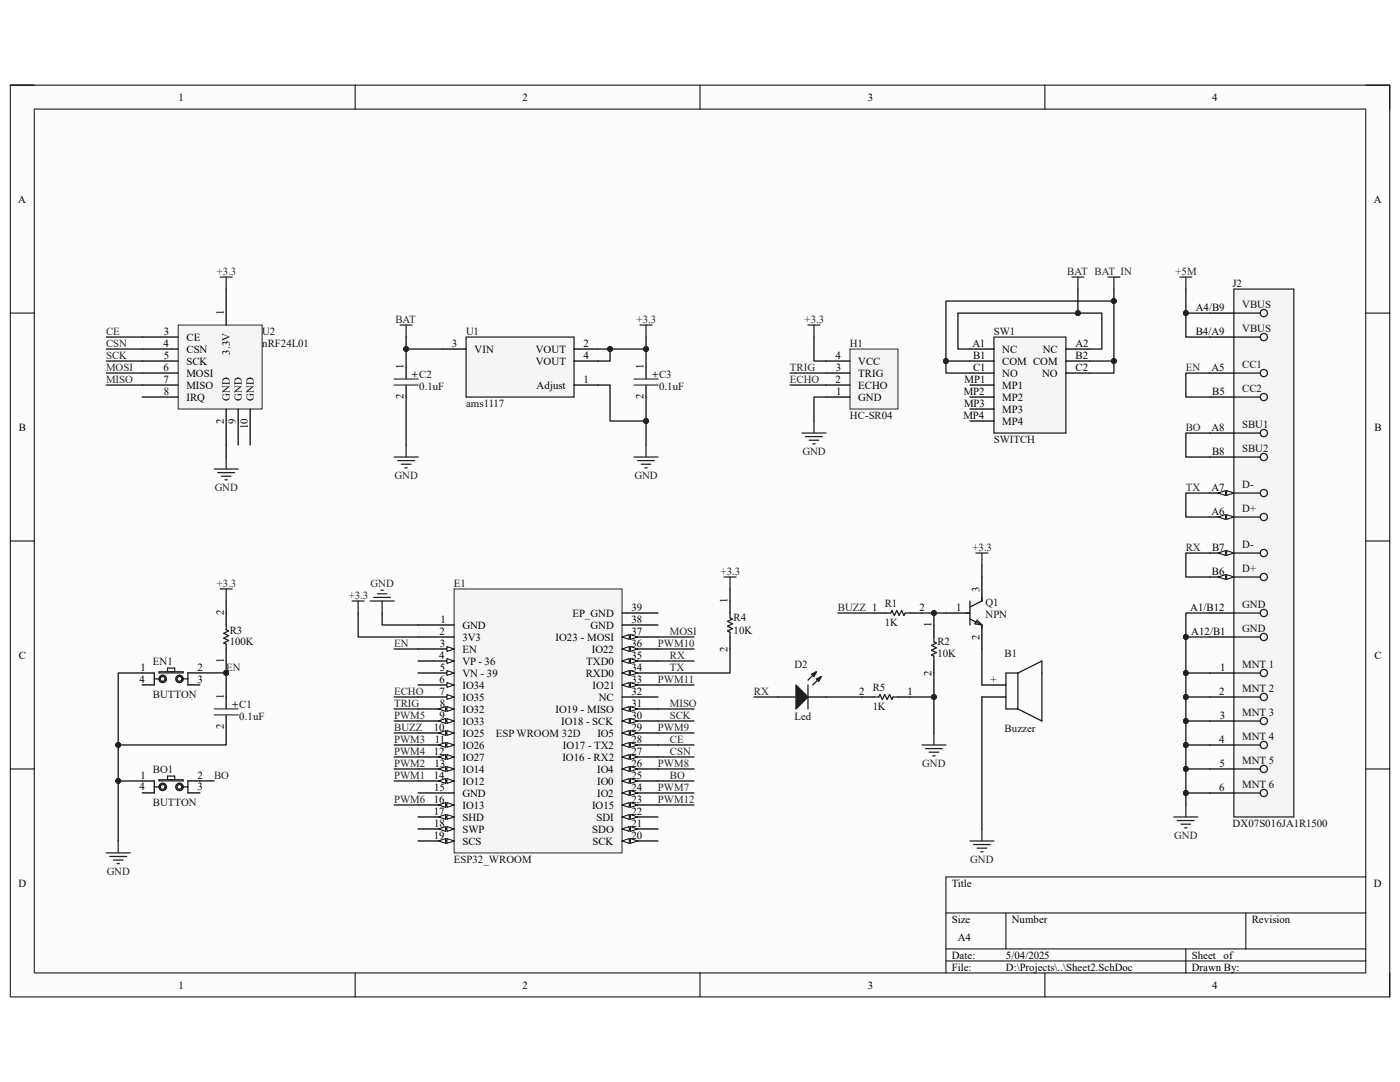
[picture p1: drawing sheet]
<svg xmlns="http://www.w3.org/2000/svg" width="279mm" height="216mm" viewBox="0 0 279 216" stroke-linecap="round" stroke-linejoin="round" font-family="sans-serif">
<path d="M2.1 17h275.3v181.9h-275.3z" fill-rule="evenodd" fill="#fcfcfc"/>
<path d="M2.1 17h275.3v181.9h-275.3z" fill="none" stroke="#000" stroke-width=".2"/>
<path d="M6.8 21.8h265.8v172.3h-265.8z" fill-rule="evenodd" fill="#fcfcfc"/>
<g fill="none" stroke="#000" stroke-width=".2">
<path d="M2 17h4.8M70.9 17v4.8M139.7 17v4.8M208.5 17v4.8M272.6 17h4.8v4.8M6.8 21.8h265.8v172.3h-265.8zM2 62.5h4.8M272.6 62.5h4.8M2 107.9h4.8M272.6 107.9h4.8M2 153.4h4.8M272.6 153.4h4.8"/>
<path d="M272.6 175h-83.8v19.1M70.9 194.1v4.8M139.7 194.1v4.8M188.8 182.2h83.8M188.8 189.3h83.8M188.8 191.7h83.8M200.8 182.2v7.1M208.5 194.1v4.8M236.7 189.3v4.8M248.6 182.2v7.1M277.4 194.1v4.8"/>
</g>
<path d="M90.6 117.5h33.5v52.7h-33.5z" fill-rule="evenodd" fill="#f5f5f5"/>
<path d="M90.6 117.5h33.5v52.7h-33.5z" fill="none" stroke="#262626" stroke-width=".2"/>
<path d="M83.4 124.7h7.2M83.4 127.1h7.2M83.4 129.5h7.2" fill="none" stroke="#000" stroke-width=".25"/>
<path d="M89.2 129l1.4 .5-1.4 .5z" fill="#fbfbfb"/>
<path d="M89.2 129l1.4 .5-1.4 .5z" fill="none" stroke="#000" stroke-width=".2"/>
<path d="M83.4 131.9h7.2" fill="none" stroke="#000" stroke-width=".25"/>
<path d="M89.2 131.4l1.4 .5-1.4 .5z" fill="#fbfbfb"/>
<path d="M89.2 131.4l1.4 .5-1.4 .5z" fill="none" stroke="#000" stroke-width=".2"/>
<path d="M83.4 134.3h7.2" fill="none" stroke="#000" stroke-width=".25"/>
<path d="M89.2 133.8l1.4 .5-1.4 .5z" fill="#fbfbfb"/>
<path d="M89.2 133.8l1.4 .5-1.4 .5z" fill="none" stroke="#000" stroke-width=".2"/>
<path d="M83.4 136.7h7.2" fill="none" stroke="#000" stroke-width=".25"/>
<path d="M89.2 136.2l1.4 .5-1.4 .5z" fill="#fbfbfb"/>
<path d="M89.2 136.2l1.4 .5-1.4 .5z" fill="none" stroke="#000" stroke-width=".2"/>
<path d="M83.4 139.1h7.2" fill="none" stroke="#000" stroke-width=".25"/>
<path d="M89.2 138.6l1.4 .5-1.4 .5z" fill="#fbfbfb"/>
<path d="M89.2 138.6l1.4 .5-1.4 .5z" fill="none" stroke="#000" stroke-width=".2"/>
<path d="M83.4 141.5h7.2" fill="none" stroke="#000" stroke-width=".25"/>
<path d="M89.2 141l1.4 .5-1.4 .4z" fill="#fbfbfb"/>
<path d="M89.2 141l1.4 .5-1.4 .4z" fill="none" stroke="#000" stroke-width=".2"/>
<path d="M87.5 141.5l1.4-.5v.9z" fill="#fbfbfb"/>
<path d="M87.5 141.5l1.4-.5v.9z" fill="none" stroke="#000" stroke-width=".2"/>
<path d="M83.4 143.9h7.2" fill="none" stroke="#000" stroke-width=".25"/>
<path d="M89.2 143.4l1.4 .5-1.4 .4z" fill="#fbfbfb"/>
<path d="M89.2 143.4l1.4 .5-1.4 .4z" fill="none" stroke="#000" stroke-width=".2"/>
<path d="M87.5 143.9l1.4-.5v.9z" fill="#fbfbfb"/>
<path d="M87.5 143.9l1.4-.5v.9z" fill="none" stroke="#000" stroke-width=".2"/>
<path d="M83.4 146.3h7.2" fill="none" stroke="#000" stroke-width=".25"/>
<path d="M89.2 145.8l1.4 .5-1.4 .4z" fill="#fbfbfb"/>
<path d="M89.2 145.8l1.4 .5-1.4 .4z" fill="none" stroke="#000" stroke-width=".2"/>
<path d="M87.5 146.3l1.4-.5v.9z" fill="#fbfbfb"/>
<path d="M87.5 146.3l1.4-.5v.9z" fill="none" stroke="#000" stroke-width=".2"/>
<path d="M83.4 148.6h7.2" fill="none" stroke="#000" stroke-width=".25"/>
<path d="M89.2 148.2l1.4 .4-1.4 .5z" fill="#fbfbfb"/>
<path d="M89.2 148.2l1.4 .4-1.4 .5z" fill="none" stroke="#000" stroke-width=".2"/>
<path d="M87.5 148.6l1.4-.4v.9z" fill="#fbfbfb"/>
<path d="M87.5 148.6l1.4-.4v.9z" fill="none" stroke="#000" stroke-width=".2"/>
<path d="M83.4 151h7.2" fill="none" stroke="#000" stroke-width=".25"/>
<path d="M89.2 150.6l1.4 .4-1.4 .5z" fill="#fbfbfb"/>
<path d="M89.2 150.6l1.4 .4-1.4 .5z" fill="none" stroke="#000" stroke-width=".2"/>
<path d="M87.5 151l1.4-.4v.9z" fill="#fbfbfb"/>
<path d="M87.5 151l1.4-.4v.9z" fill="none" stroke="#000" stroke-width=".2"/>
<path d="M83.4 153.4h7.2" fill="none" stroke="#000" stroke-width=".25"/>
<path d="M89.2 153l1.4 .4-1.4 .5z" fill="#fbfbfb"/>
<path d="M89.2 153l1.4 .4-1.4 .5z" fill="none" stroke="#000" stroke-width=".2"/>
<path d="M87.5 153.4l1.4-.4v.9z" fill="#fbfbfb"/>
<path d="M87.5 153.4l1.4-.4v.9z" fill="none" stroke="#000" stroke-width=".2"/>
<path d="M83.4 155.8h7.2" fill="none" stroke="#000" stroke-width=".25"/>
<path d="M89.2 155.4l1.4 .4-1.4 .5z" fill="#fbfbfb"/>
<path d="M89.2 155.4l1.4 .4-1.4 .5z" fill="none" stroke="#000" stroke-width=".2"/>
<path d="M87.5 155.8l1.4-.4v.9z" fill="#fbfbfb"/>
<path d="M87.5 155.8l1.4-.4v.9z" fill="none" stroke="#000" stroke-width=".2"/>
<path d="M83.4 158.2h7.2M83.4 160.6h7.2" fill="none" stroke="#000" stroke-width=".25"/>
<path d="M89.2 160.1l1.4 .5-1.4 .5z" fill="#fbfbfb"/>
<path d="M89.2 160.1l1.4 .5-1.4 .5z" fill="none" stroke="#000" stroke-width=".2"/>
<path d="M87.5 160.6l1.4-.5v1z" fill="#fbfbfb"/>
<path d="M87.5 160.6l1.4-.5v1z" fill="none" stroke="#000" stroke-width=".2"/>
<path d="M83.4 163h7.2" fill="none" stroke="#000" stroke-width=".25"/>
<path d="M89.2 162.5l1.4 .5-1.4 .5z" fill="#fbfbfb"/>
<path d="M89.2 162.5l1.4 .5-1.4 .5z" fill="none" stroke="#000" stroke-width=".2"/>
<path d="M87.5 163l1.4-.5v1z" fill="#fbfbfb"/>
<path d="M87.5 163l1.4-.5v1z" fill="none" stroke="#000" stroke-width=".2"/>
<path d="M83.4 165.4h7.2" fill="none" stroke="#000" stroke-width=".25"/>
<path d="M89.2 164.9l1.4 .5-1.4 .5z" fill="#fbfbfb"/>
<path d="M89.2 164.9l1.4 .5-1.4 .5z" fill="none" stroke="#000" stroke-width=".2"/>
<path d="M87.5 165.4l1.4-.5v1z" fill="#fbfbfb"/>
<path d="M87.5 165.4l1.4-.5v1z" fill="none" stroke="#000" stroke-width=".2"/>
<path d="M83.4 167.8h7.2" fill="none" stroke="#000" stroke-width=".25"/>
<path d="M89.2 167.3l1.4 .5-1.4 .5z" fill="#fbfbfb"/>
<path d="M89.2 167.3l1.4 .5-1.4 .5z" fill="none" stroke="#000" stroke-width=".2"/>
<path d="M87.5 167.8l1.4-.5v1z" fill="#fbfbfb"/>
<path d="M87.5 167.8l1.4-.5v1z" fill="none" stroke="#000" stroke-width=".2"/>
<path d="M124.1 167.8h7.2" fill="none" stroke="#000" stroke-width=".25"/>
<path d="M124.1 167.8l1.5-.5v1z" fill="#fbfbfb"/>
<path d="M124.1 167.8l1.5-.5v1z" fill="none" stroke="#000" stroke-width=".2"/>
<path d="M125.8 167.3l1.5 .5-1.5 .5z" fill="#fbfbfb"/>
<path d="M125.8 167.3l1.5 .5-1.5 .5z" fill="none" stroke="#000" stroke-width=".2"/>
<path d="M124.1 165.4h7.2" fill="none" stroke="#000" stroke-width=".25"/>
<path d="M124.1 165.4l1.5-.5v1z" fill="#fbfbfb"/>
<path d="M124.1 165.4l1.5-.5v1z" fill="none" stroke="#000" stroke-width=".2"/>
<path d="M125.8 164.9l1.5 .5-1.5 .5z" fill="#fbfbfb"/>
<path d="M125.8 164.9l1.5 .5-1.5 .5z" fill="none" stroke="#000" stroke-width=".2"/>
<path d="M124.1 163h7.2" fill="none" stroke="#000" stroke-width=".25"/>
<path d="M124.1 163l1.5-.5v1z" fill="#fbfbfb"/>
<path d="M124.1 163l1.5-.5v1z" fill="none" stroke="#000" stroke-width=".2"/>
<path d="M125.8 162.5l1.5 .5-1.5 .5z" fill="#fbfbfb"/>
<path d="M125.8 162.5l1.5 .5-1.5 .5z" fill="none" stroke="#000" stroke-width=".2"/>
<path d="M124.1 160.6h7.2" fill="none" stroke="#000" stroke-width=".25"/>
<path d="M124.1 160.6l1.5-.5v1z" fill="#fbfbfb"/>
<path d="M124.1 160.6l1.5-.5v1z" fill="none" stroke="#000" stroke-width=".2"/>
<path d="M125.8 160.1l1.5 .5-1.5 .5z" fill="#fbfbfb"/>
<path d="M125.8 160.1l1.5 .5-1.5 .5z" fill="none" stroke="#000" stroke-width=".2"/>
<path d="M124.1 158.2h7.2" fill="none" stroke="#000" stroke-width=".25"/>
<path d="M124.1 158.2l1.5-.5v1z" fill="#fbfbfb"/>
<path d="M124.1 158.2l1.5-.5v1z" fill="none" stroke="#000" stroke-width=".2"/>
<path d="M125.8 157.7l1.5 .5-1.5 .5z" fill="#fbfbfb"/>
<path d="M125.8 157.7l1.5 .5-1.5 .5z" fill="none" stroke="#000" stroke-width=".2"/>
<path d="M124.1 155.8h7.2" fill="none" stroke="#000" stroke-width=".25"/>
<path d="M124.1 155.8l1.5-.4v.9z" fill="#fbfbfb"/>
<path d="M124.1 155.8l1.5-.4v.9z" fill="none" stroke="#000" stroke-width=".2"/>
<path d="M125.8 155.4l1.5 .4-1.5 .5z" fill="#fbfbfb"/>
<path d="M125.8 155.4l1.5 .4-1.5 .5z" fill="none" stroke="#000" stroke-width=".2"/>
<path d="M124.1 153.4h7.2" fill="none" stroke="#000" stroke-width=".25"/>
<path d="M124.1 153.4l1.5-.4v.9z" fill="#fbfbfb"/>
<path d="M124.1 153.4l1.5-.4v.9z" fill="none" stroke="#000" stroke-width=".2"/>
<path d="M125.8 153l1.5 .4-1.5 .5z" fill="#fbfbfb"/>
<path d="M125.8 153l1.5 .4-1.5 .5z" fill="none" stroke="#000" stroke-width=".2"/>
<path d="M124.1 151h7.2" fill="none" stroke="#000" stroke-width=".25"/>
<path d="M124.1 151l1.5-.4v.9z" fill="#fbfbfb"/>
<path d="M124.1 151l1.5-.4v.9z" fill="none" stroke="#000" stroke-width=".2"/>
<path d="M125.8 150.6l1.5 .4-1.5 .5z" fill="#fbfbfb"/>
<path d="M125.8 150.6l1.5 .4-1.5 .5z" fill="none" stroke="#000" stroke-width=".2"/>
<path d="M124.1 148.6h7.2" fill="none" stroke="#000" stroke-width=".25"/>
<path d="M124.1 148.6l1.5-.4v.9z" fill="#fbfbfb"/>
<path d="M124.1 148.6l1.5-.4v.9z" fill="none" stroke="#000" stroke-width=".2"/>
<path d="M125.8 148.2l1.5 .4-1.5 .5z" fill="#fbfbfb"/>
<path d="M125.8 148.2l1.5 .4-1.5 .5z" fill="none" stroke="#000" stroke-width=".2"/>
<path d="M124.1 146.3h7.2" fill="none" stroke="#000" stroke-width=".25"/>
<path d="M124.1 146.3l1.5-.5v.9z" fill="#fbfbfb"/>
<path d="M124.1 146.3l1.5-.5v.9z" fill="none" stroke="#000" stroke-width=".2"/>
<path d="M125.8 145.8l1.5 .5-1.5 .4z" fill="#fbfbfb"/>
<path d="M125.8 145.8l1.5 .5-1.5 .4z" fill="none" stroke="#000" stroke-width=".2"/>
<path d="M124.1 143.9h7.2" fill="none" stroke="#000" stroke-width=".25"/>
<path d="M124.1 143.9l1.5-.5v.9z" fill="#fbfbfb"/>
<path d="M124.1 143.9l1.5-.5v.9z" fill="none" stroke="#000" stroke-width=".2"/>
<path d="M125.8 143.4l1.5 .5-1.5 .4z" fill="#fbfbfb"/>
<path d="M125.8 143.4l1.5 .5-1.5 .4z" fill="none" stroke="#000" stroke-width=".2"/>
<path d="M124.1 141.5h7.2" fill="none" stroke="#000" stroke-width=".25"/>
<path d="M124.1 141.5l1.5-.5v.9z" fill="#fbfbfb"/>
<path d="M124.1 141.5l1.5-.5v.9z" fill="none" stroke="#000" stroke-width=".2"/>
<path d="M125.8 141l1.5 .5-1.5 .4z" fill="#fbfbfb"/>
<path d="M125.8 141l1.5 .5-1.5 .4z" fill="none" stroke="#000" stroke-width=".2"/>
<path d="M124.1 139.1h7.2M124.1 136.7h7.2" fill="none" stroke="#000" stroke-width=".25"/>
<path d="M124.1 136.7l1.5-.5v1z" fill="#fbfbfb"/>
<path d="M124.1 136.7l1.5-.5v1z" fill="none" stroke="#000" stroke-width=".2"/>
<path d="M125.8 136.2l1.5 .5-1.5 .5z" fill="#fbfbfb"/>
<path d="M125.8 136.2l1.5 .5-1.5 .5z" fill="none" stroke="#000" stroke-width=".2"/>
<path d="M124.1 134.3h7.2" fill="none" stroke="#000" stroke-width=".25"/>
<path d="M124.1 134.3l1.5-.5v1z" fill="#fbfbfb"/>
<path d="M124.1 134.3l1.5-.5v1z" fill="none" stroke="#000" stroke-width=".2"/>
<path d="M125.8 133.8l1.5 .5-1.5 .5z" fill="#fbfbfb"/>
<path d="M125.8 133.8l1.5 .5-1.5 .5z" fill="none" stroke="#000" stroke-width=".2"/>
<path d="M124.1 131.9h7.2" fill="none" stroke="#000" stroke-width=".25"/>
<path d="M124.1 131.9l1.5-.5v1z" fill="#fbfbfb"/>
<path d="M124.1 131.9l1.5-.5v1z" fill="none" stroke="#000" stroke-width=".2"/>
<path d="M125.8 131.4l1.5 .5-1.5 .5z" fill="#fbfbfb"/>
<path d="M125.8 131.4l1.5 .5-1.5 .5z" fill="none" stroke="#000" stroke-width=".2"/>
<path d="M124.1 129.5h7.2" fill="none" stroke="#000" stroke-width=".25"/>
<path d="M124.1 129.5l1.5-.5v1z" fill="#fbfbfb"/>
<path d="M124.1 129.5l1.5-.5v1z" fill="none" stroke="#000" stroke-width=".2"/>
<path d="M125.8 129l1.5 .5-1.5 .5z" fill="#fbfbfb"/>
<path d="M125.8 129l1.5 .5-1.5 .5z" fill="none" stroke="#000" stroke-width=".2"/>
<path d="M124.1 127.1h7.2" fill="none" stroke="#000" stroke-width=".25"/>
<path d="M124.1 127.1l1.5-.5v1z" fill="#fbfbfb"/>
<path d="M124.1 127.1l1.5-.5v1z" fill="none" stroke="#000" stroke-width=".2"/>
<path d="M125.8 126.6l1.5 .5-1.5 .5z" fill="#fbfbfb"/>
<path d="M125.8 126.6l1.5 .5-1.5 .5z" fill="none" stroke="#000" stroke-width=".2"/>
<path d="M145.7 119.9v2.4M124.1 124.7h7.2M124.1 122.3h7.2M145.7 127.1v2.4" fill="none" stroke="#000" stroke-width=".25"/>
<g fill="none" stroke="#262626" stroke-width=".25">
<path d="M70.3 119.9h2.4M71.5 119.9v2.4M73.9 119.9h4.8M74.6 119.2h3.3M75.3 118.5h1.9M76 117.8h.5M76.3 119.9v2.4M144.5 115.1h2.4M145.7 115.1v2.4M21.2 170.2h4.8M21.9 170.9h3.4M22.6 171.6h1.9"/>
<path d="M23.4 172.3h.4M23.6 167.8v2.4"/>
</g>
<path d="M145.7 122.3v1l.5 .2-1 .5 1 .5-1 .5 1 .4-1 .5 .5 .2v1" fill="none" stroke="#1c1c1c" stroke-width=".25"/>
<circle cx="45.1" cy="134.3" r=".48" fill="#0e0e0e"/>
<circle cx="45.1" cy="134.3" r=".48" fill="none" stroke="#0e0e0e" stroke-width=".2"/>
<g fill="none" stroke="#262626" stroke-width=".25">
<path d="M43.9 55.3h2.4M45.1 55.3v2.4M79.9 64.9h2.3M81 64.9v2.4M127.7 64.9h2.4M128.9 64.9v2.4M42.7 93.6h4.8M43.5 94.3h3.3M44.2 95h1.9M44.9 95.7h.5M45.1 91.2v2.4M78.7 91.2h4.7"/>
<path d="M79.4 91.9h3.3M80.1 92.6h1.9M80.8 93.4h.5M81 88.8v2.4M126.5 91.2h4.8M127.3 91.9h3.3M128 92.6h1.9M128.7 93.4h.5M128.9 88.8v2.4M43.9 117.5h2.4M45.1 117.5v2.4M31.7 134h4.8v.3h-4.8z"/>
<path d="M33.4 134v-.7h1.5v.7M31.7 155.6h4.8v.2h-4.8zM33.4 155.6v-.7h1.5v.7"/>
<circle cx="32.5" cy="135.5" r=".72"/>
<circle cx="35.8" cy="135.5" r=".72"/>
<circle cx="32.5" cy="157" r=".72"/>
<circle cx="35.8" cy="157" r=".72"/>
</g>
<g fill="none" stroke="#000" stroke-width=".25">
<path d="M81 73.2v2.4M81 76.8v2.4M128.9 73.2v2.4M128.9 76.8v2.4M28.4 134.3h2.4M28.4 136.7h2.4M37.5 134.3h2.4M37.5 136.7h2.4M45.1 122.3v2.4M45.1 129.5v2.4M45.1 139.1v2.4M28.4 155.8h2.4"/>
<path d="M28.4 158.2h2.4M37.5 155.8h2.4M37.5 158.2h2.4M45.1 142.6v2.4"/>
</g>
<g fill="none" stroke="#1c1c1c" stroke-width=".25">
<path d="M30.8 135.5h1.2M30.8 134.3v2.4M32.9 135.6a.48 .48 0 0 0-.6-.6 .48 .48 0 0 0-.2 .8 .48 .48 0 0 0 .8-.2M36.3 135.6a.48 .48 0 0 0-.6-.6 .48 .48 0 0 0-.2 .8 .48 .48 0 0 0 .8-.2M36.3 135.5h1.2M37.5 134.3v2.4M45.1 124.7v1l.5 .2-.9 .5 .9 .4-.9 .5 .9 .5-.9 .5 .4 .2v1M30.8 155.8v2.4M30.8 157h1.2M32.9 157.1a.48 .48 0 0 0-.6-.5 .48 .48 0 0 0-.2 .8 .48 .48 0 0 0 .8-.2M36.3 157.1a.48 .48 0 0 0-.6-.5 .48 .48 0 0 0-.2 .8 .48 .48 0 0 0 .8-.2M36.3 157h1.2"/>
<path d="M37.5 155.8v2.4"/>
</g>
<path d="M78.7 76.8h4.7M78.7 75.6h4.7M126.5 76.8h4.8M126.5 75.6h4.8M42.7 142.6h4.8M42.7 141.5h4.8" fill="none" stroke="#404040" stroke-width=".25"/>
<path d="M35.6 64.9h16.7v16.7h-16.7z" fill-rule="evenodd" fill="#f5f5f5"/>
<path d="M35.6 64.9h16.7v16.7h-16.7z" fill="none" stroke="#262626" stroke-width=".2"/>
<path d="M45.1 57.7v7.2M28.4 67.3h7.2M28.4 69.6h7.2M28.4 72h7.2M28.4 74.4h7.2M28.4 76.8h7.2M28.4 79.2h7.2M45.1 81.6v7.2M47.5 81.6v7.2M49.9 81.6v7.2" fill="none" stroke="#000" stroke-width=".25"/>
<path d="M198.4 67.3h14.3v19.1h-14.3z" fill-rule="evenodd" fill="#f5f5f5"/>
<path d="M213.9 55.3h2.4M215.1 55.3v2.4M221.1 55.3h2.4M222.3 55.3v2.4M198.4 67.3h14.3v19.1h-14.3z" fill="none" stroke="#262626" stroke-width=".25"/>
<path d="M193.6 69.6h4.8M193.6 72h4.8M193.6 74.4h4.8M193.6 76.8h4.8M193.6 79.2h4.8M212.7 69.6h4.8M212.7 72h4.8M212.7 74.4h4.8M193.6 81.6h4.8M193.6 84h4.8" fill="none" stroke="#000" stroke-width=".25"/>
<path d="M169.6 69.6h9.6v12h-9.6z" fill-rule="evenodd" fill="#f5f5f5"/>
<path d="M169.6 69.6h9.6v12h-9.6z" fill="none" stroke="#262626" stroke-width=".2"/>
<path d="M164.8 79.2h4.8M164.8 76.8h4.8M164.8 74.4h4.8M164.8 72h4.8M155.3 139.1h3.6M161.2 139.1h3.6M196 136.7h4.8M196 139.1h4.8" fill="none" stroke="#000" stroke-width=".25"/>
<path d="M161.2 64.9h2.4M162.4 64.9v2.4M160.1 86.4h4.7M160.8 87.1h3.3M161.5 87.8h1.9M162.2 88.6h.5M162.4 84v2.4M193.6 167.8h4.8M194.3 168.5h3.3M195 169.2h1.9M195.7 170h.5M196 165.4v2.4" fill="none" stroke="#262626" stroke-width=".25"/>
<path d="M203.1 134.3l4.8-2.4v12l-4.8-2.4M203.1 134.3h-2.3v7.2h2.3M203.1 134.3v7.2" fill="none" stroke="#1c1c1c" stroke-width=".25"/>
<path d="M158.9 136.7l2.3 2.4-2.3 2.4z" fill="#1c1c1c"/>
<path d="M158.9 136.7l2.3 2.4-2.3 2.4zM162.9 134l-1.7 1.7M163.9 135l-1.7 1.7" fill="none" stroke="#1c1c1c" stroke-width=".25"/>
<path d="M162.9 135.5l1-.5-.5 1z" fill="#1c1c1c"/>
<path d="M162.9 135.5l1-.5-.5 1z" fill="none" stroke="#1c1c1c" stroke-width=".25"/>
<path d="M162 134.5l.9-.5-.5 1z" fill="#1c1c1c"/>
<path d="M161.2 136.7v4.8M162 134.5l.9-.5-.5 1z" fill="none" stroke="#1c1c1c" stroke-width=".25"/>
<path d="M246.2 57.7h12v105.3h-12z" fill-rule="evenodd" fill="#f5f5f5"/>
<path d="M246.2 57.7h12v105.3h-12z" fill="none" stroke="#262626" stroke-width=".25"/>
<g fill="none" stroke="#1c1c1c" stroke-width=".25">
<path d="M246.2 62.5h5.3M246.2 74.4h5.3M246.2 67.3h5.3M246.2 79.2h5.3M246.2 98.4h5.3M246.2 86.4h5.3M246.2 91.2h5.3M246.2 103.2h5.3M246.2 115.1h5.3M246.2 110.4h5.3M246.2 134.3h5.3M246.2 139.1h5.3"/>
<path d="M246.2 122.3h5.3M246.2 127.1h5.3M246.2 143.9h5.3M246.2 148.7h5.3M246.2 153.4h5.3M246.2 158.2h5.3"/>
<circle cx="252.2" cy="67.3" r=".72"/>
<circle cx="252.2" cy="74.4" r=".72"/>
<circle cx="252.2" cy="79.2" r=".72"/>
<circle cx="252.2" cy="62.5" r=".72"/>
<circle cx="252.2" cy="91.2" r=".72"/>
<circle cx="252.2" cy="86.4" r=".72"/>
<circle cx="252.2" cy="98.4" r=".72"/>
<circle cx="252.2" cy="115.1" r=".72"/>
<circle cx="252.2" cy="110.4" r=".72"/>
<circle cx="252.2" cy="103.2" r=".72"/>
<circle cx="252.2" cy="122.3" r=".72"/>
<circle cx="252.2" cy="127.1" r=".72"/>
<circle cx="252.2" cy="139.1" r=".72"/>
<circle cx="252.2" cy="134.3" r=".72"/>
<circle cx="252.2" cy="158.2" r=".72"/>
<circle cx="252.2" cy="143.9" r=".72"/>
<circle cx="252.2" cy="148.7" r=".72"/>
<circle cx="252.2" cy="153.4" r=".72"/>
</g>
<path d="M241.4 62.5h4.8M241.4 74.4h4.8M241.4 103.2h4.8M241.4 134.3h4.8M241.4 139.1h4.8M241.4 122.3h4.8M241.4 143.9h4.8M241.4 148.7h4.8M241.4 153.4h4.8M241.4 158.2h4.8" fill="none" stroke="#000" stroke-width=".25"/>
<path d="M244.8 102.7l1.4 .5-1.4 .4z" fill="#fbfbfb"/>
<path d="M244.8 102.7l1.4 .5-1.4 .4z" fill="none" stroke="#000" stroke-width=".2"/>
<path d="M243.1 103.2l1.5-.5v.9z" fill="#fbfbfb"/>
<path d="M243.1 103.2l1.5-.5v.9z" fill="none" stroke="#000" stroke-width=".2"/>
<path d="M241.4 98.4h4.8" fill="none" stroke="#000" stroke-width=".25"/>
<path d="M244.8 97.9l1.4 .5-1.4 .5z" fill="#fbfbfb"/>
<path d="M244.8 97.9l1.4 .5-1.4 .5z" fill="none" stroke="#000" stroke-width=".2"/>
<path d="M243.1 98.4l1.5-.5v1z" fill="#fbfbfb"/>
<path d="M243.1 98.4l1.5-.5v1z" fill="none" stroke="#000" stroke-width=".2"/>
<path d="M241.4 67.3h4.8M241.4 79.2h4.8M241.4 86.4h4.8M241.4 115.1h4.8M241.4 127.1h4.8" fill="none" stroke="#000" stroke-width=".25"/>
<path d="M244.8 114.7l1.4 .4-1.4 .5z" fill="#fbfbfb"/>
<path d="M244.8 114.7l1.4 .4-1.4 .5z" fill="none" stroke="#000" stroke-width=".2"/>
<path d="M243.1 115.1l1.5-.4v.9z" fill="#fbfbfb"/>
<path d="M243.1 115.1l1.5-.4v.9z" fill="none" stroke="#000" stroke-width=".2"/>
<path d="M241.4 110.4h4.8" fill="none" stroke="#000" stroke-width=".25"/>
<path d="M244.8 109.9l1.4 .5-1.4 .4z" fill="#fbfbfb"/>
<path d="M244.8 109.9l1.4 .5-1.4 .4z" fill="none" stroke="#000" stroke-width=".2"/>
<path d="M243.1 110.4l1.5-.5v.9z" fill="#fbfbfb"/>
<path d="M243.1 110.4l1.5-.5v.9z" fill="none" stroke="#000" stroke-width=".2"/>
<path d="M241.4 91.2h4.8" fill="none" stroke="#000" stroke-width=".25"/>
<path d="M235.5 55.3h2.4M236.7 55.3v2.4M234.3 163h4.8M235 163.7h3.3M235.7 164.5h1.9M236.4 165.2h.5M236.7 160.6v2.4" fill="none" stroke="#262626" stroke-width=".25"/>
<path d="M93 67.3h21.6v11.9h-21.6z" fill-rule="evenodd" fill="#f5f5f5"/>
<path d="M93 67.3h21.6v11.9h-21.6zM194.8 110.4h2.4M196 110.4v2.3M184 148.7h4.8M184.7 149.4h3.4M185.4 150.1h1.9M186.2 150.8h.4M186.4 146.3v2.4" fill="none" stroke="#262626" stroke-width=".25"/>
<g fill="none" stroke="#000" stroke-width=".25">
<path d="M88.2 69.6h4.8M114.6 69.6h4.8M114.6 76.8h4.8M114.6 72h4.8M196 115.1v4.8M172 139.1h2.4M174.4 122.3h2.4M179.2 139.1h2.4M181.6 122.3h2.4M186.4 124.7v2.4M186.4 131.9v2.4M188.8 122.3h4.8"/>
<path d="M196 124.7v4.8"/>
</g>
<path d="M193.6 119.9v4.8M196 119.2v.7l-2.4 1.2M174.4 139.1h1l.2-.5 .5 1 .5-1 .4 1 .5-1 .5 1 .2-.5h1M176.8 122.3h1l.2-.5 .5 1 .5-1 .4 1 .5-1 .5 1 .2-.5h1M186.4 127.1v1l.5 .2-1 .5 1 .5-1 .4 1 .5-1 .5 .5 .2v1M192.8 122.3h.8M193.6 123.5l2.4 1.2M195 123.8l1 .9-1.5-.2zM196 124.7v.7" fill="none" stroke="#1c1c1c" stroke-width=".25"/>
<g fill="none" stroke="#0e0e0e" stroke-width=".25">
<path d="M45.1 119.9v2.4M39.9 134.3h5.2M71.5 122.3v4.8h11.9M76.3 122.3v2.4h7.1M78.7 129.5h4.7M131.3 129.5h7.2M131.3 127.1h7.2M131.3 136.7h7.2M78.7 155.8h4.7M78.7 153.4h4.7M78.7 151h4.7M78.7 148.6h4.7"/>
<path d="M78.7 146.3h4.7M131.3 141.5h7.2M131.3 143.9h7.2M131.3 151h7.2M131.3 148.6h7.2"/>
</g>
<circle cx="45.1" cy="134.3" r=".48" fill="#0e0e0e"/>
<circle cx="45.1" cy="134.3" r=".48" fill="none" stroke="#0e0e0e" stroke-width=".2"/>
<path d="M23.6 155.8v12" fill="none" stroke="#0e0e0e" stroke-width=".25"/>
<circle cx="23.6" cy="155.8" r=".48" fill="#0e0e0e"/>
<circle cx="23.6" cy="155.8" r=".48" fill="none" stroke="#0e0e0e" stroke-width=".2"/>
<path d="M21.2 67.3h7.2M21.2 69.6h7.2M21.2 72h7.2M21.2 74.4h7.2M21.2 76.8h7.2M193.6 72h-4.8v-11.9h33.5v11.9h-4.8M45.1 88.8v2.4M39.9 155.8h2.8" fill="none" stroke="#0e0e0e" stroke-width=".25"/>
<circle cx="188.8" cy="72" r=".48" fill="#0e0e0e"/>
<circle cx="188.8" cy="72" r=".48" fill="none" stroke="#0e0e0e" stroke-width=".2"/>
<circle cx="222.3" cy="60.1" r=".48" fill="#0e0e0e"/>
<circle cx="222.3" cy="60.1" r=".48" fill="none" stroke="#0e0e0e" stroke-width=".2"/>
<circle cx="222.3" cy="72" r=".48" fill="#0e0e0e"/>
<circle cx="222.3" cy="72" r=".48" fill="none" stroke="#0e0e0e" stroke-width=".2"/>
<path d="M222.3 57.7v2.4" fill="none" stroke="#0e0e0e" stroke-width=".25"/>
<circle cx="222.3" cy="60.1" r=".48" fill="#0e0e0e"/>
<circle cx="222.3" cy="60.1" r=".48" fill="none" stroke="#0e0e0e" stroke-width=".2"/>
<path d="M215.1 57.7v4.8" fill="none" stroke="#0e0e0e" stroke-width=".25"/>
<circle cx="215.1" cy="62.5" r=".48" fill="#0e0e0e"/>
<circle cx="215.1" cy="62.5" r=".48" fill="none" stroke="#0e0e0e" stroke-width=".2"/>
<g fill="none" stroke="#0e0e0e" stroke-width=".25">
<path d="M157.7 74.4h7.1M157.7 76.8h7.1M162.4 67.3v4.7h2.4M164.8 79.2h-2.4v4.8M236.7 62.5h4.7M241.4 98.4h-4.7v4.8h4.7M145.7 117.5v2.4M241.4 110.4h-4.7v4.7h4.7M78.7 139.1h4.7M196 139.1v26.3M78.7 141.5h4.7M78.7 143.9h4.7"/>
<path d="M131.3 155.8h7.2M131.3 146.3h7.2M131.3 153.4h7.2M131.3 158.2h7.2M78.7 160.6h4.7M131.3 160.6h7.2"/>
</g>
<circle cx="236.7" cy="62.5" r=".48" fill="#0e0e0e"/>
<circle cx="236.7" cy="62.5" r=".48" fill="none" stroke="#0e0e0e" stroke-width=".2"/>
<path d="M236.7 139.1h4.7" fill="none" stroke="#0e0e0e" stroke-width=".25"/>
<circle cx="236.7" cy="139.1" r=".48" fill="#0e0e0e"/>
<circle cx="236.7" cy="139.1" r=".48" fill="none" stroke="#0e0e0e" stroke-width=".2"/>
<path d="M236.7 143.9h4.7" fill="none" stroke="#0e0e0e" stroke-width=".25"/>
<circle cx="236.7" cy="143.9" r=".48" fill="#0e0e0e"/>
<circle cx="236.7" cy="143.9" r=".48" fill="none" stroke="#0e0e0e" stroke-width=".2"/>
<path d="M236.7 148.7h4.7" fill="none" stroke="#0e0e0e" stroke-width=".25"/>
<circle cx="236.7" cy="148.7" r=".48" fill="#0e0e0e"/>
<circle cx="236.7" cy="148.7" r=".48" fill="none" stroke="#0e0e0e" stroke-width=".2"/>
<path d="M236.7 153.4h4.7" fill="none" stroke="#0e0e0e" stroke-width=".25"/>
<circle cx="236.7" cy="153.4" r=".48" fill="#0e0e0e"/>
<circle cx="236.7" cy="153.4" r=".48" fill="none" stroke="#0e0e0e" stroke-width=".2"/>
<path d="M236.7 158.2h4.7" fill="none" stroke="#0e0e0e" stroke-width=".25"/>
<circle cx="236.7" cy="158.2" r=".48" fill="#0e0e0e"/>
<circle cx="236.7" cy="158.2" r=".48" fill="none" stroke="#0e0e0e" stroke-width=".2"/>
<path d="M241.4 127.1h-4.7v7.2" fill="none" stroke="#0e0e0e" stroke-width=".25"/>
<circle cx="236.7" cy="127.1" r=".48" fill="#0e0e0e"/>
<circle cx="236.7" cy="127.1" r=".48" fill="none" stroke="#0e0e0e" stroke-width=".2"/>
<circle cx="236.7" cy="134.3" r=".48" fill="#0e0e0e"/>
<circle cx="236.7" cy="134.3" r=".48" fill="none" stroke="#0e0e0e" stroke-width=".2"/>
<path d="M241.4 122.3h-4.7v4.8" fill="none" stroke="#0e0e0e" stroke-width=".25"/>
<circle cx="236.7" cy="127.1" r=".48" fill="#0e0e0e"/>
<circle cx="236.7" cy="127.1" r=".48" fill="none" stroke="#0e0e0e" stroke-width=".2"/>
<path d="M241.4 74.4h-4.7v4.8h4.7M241.4 86.4h-4.7v4.8h4.7M45.1 145v3.6h-21.5" fill="none" stroke="#0e0e0e" stroke-width=".25"/>
<circle cx="23.6" cy="148.6" r=".48" fill="#0e0e0e"/>
<circle cx="23.6" cy="148.6" r=".48" fill="none" stroke="#0e0e0e" stroke-width=".2"/>
<path d="M81 79.2v9.6M121.7 69.6v2.4h-2.3" fill="none" stroke="#0e0e0e" stroke-width=".25"/>
<circle cx="121.7" cy="69.6" r=".48" fill="#0e0e0e"/>
<circle cx="121.7" cy="69.6" r=".48" fill="none" stroke="#0e0e0e" stroke-width=".2"/>
<path d="M119.4 76.8h2.3v7.2h7.2" fill="none" stroke="#0e0e0e" stroke-width=".25"/>
<circle cx="128.9" cy="84" r=".48" fill="#0e0e0e"/>
<circle cx="128.9" cy="84" r=".48" fill="none" stroke="#0e0e0e" stroke-width=".2"/>
<path d="M88.2 69.6h-7.2v3.6" fill="none" stroke="#0e0e0e" stroke-width=".25"/>
<circle cx="81" cy="69.6" r=".48" fill="#0e0e0e"/>
<circle cx="81" cy="69.6" r=".48" fill="none" stroke="#0e0e0e" stroke-width=".2"/>
<path d="M81 67.3v2.3" fill="none" stroke="#0e0e0e" stroke-width=".25"/>
<circle cx="81" cy="69.6" r=".48" fill="#0e0e0e"/>
<circle cx="81" cy="69.6" r=".48" fill="none" stroke="#0e0e0e" stroke-width=".2"/>
<path d="M222.3 72v2.4h-4.8" fill="none" stroke="#0e0e0e" stroke-width=".25"/>
<circle cx="222.3" cy="72" r=".48" fill="#0e0e0e"/>
<circle cx="222.3" cy="72" r=".48" fill="none" stroke="#0e0e0e" stroke-width=".2"/>
<path d="M188.8 72v2.4h4.8" fill="none" stroke="#0e0e0e" stroke-width=".25"/>
<circle cx="188.8" cy="72" r=".48" fill="#0e0e0e"/>
<circle cx="188.8" cy="72" r=".48" fill="none" stroke="#0e0e0e" stroke-width=".2"/>
<path d="M167.2 122.3h7.2M186.4 122.3v2.4" fill="none" stroke="#0e0e0e" stroke-width=".25"/>
<circle cx="186.4" cy="122.3" r=".48" fill="#0e0e0e"/>
<circle cx="186.4" cy="122.3" r=".48" fill="none" stroke="#0e0e0e" stroke-width=".2"/>
<path d="M196 112.7v2.4M131.3 131.9h7.2M145.7 129.5v4.8h-14.4M164.8 139.1h7.2M181.6 139.1h4.8M196 129.5v7.2" fill="none" stroke="#0e0e0e" stroke-width=".25"/>
<circle cx="186.4" cy="139.1" r=".48" fill="#0e0e0e"/>
<circle cx="186.4" cy="139.1" r=".48" fill="none" stroke="#0e0e0e" stroke-width=".2"/>
<path d="M150.5 139.1h4.8M241.4 134.3h-4.7v26.3" fill="none" stroke="#0e0e0e" stroke-width=".25"/>
<circle cx="236.7" cy="158.2" r=".48" fill="#0e0e0e"/>
<circle cx="236.7" cy="158.2" r=".48" fill="none" stroke="#0e0e0e" stroke-width=".2"/>
<circle cx="236.7" cy="153.4" r=".48" fill="#0e0e0e"/>
<circle cx="236.7" cy="153.4" r=".48" fill="none" stroke="#0e0e0e" stroke-width=".2"/>
<circle cx="236.7" cy="148.7" r=".48" fill="#0e0e0e"/>
<circle cx="236.7" cy="148.7" r=".48" fill="none" stroke="#0e0e0e" stroke-width=".2"/>
<circle cx="236.7" cy="143.9" r=".48" fill="#0e0e0e"/>
<circle cx="236.7" cy="143.9" r=".48" fill="none" stroke="#0e0e0e" stroke-width=".2"/>
<circle cx="236.7" cy="139.1" r=".48" fill="#0e0e0e"/>
<circle cx="236.7" cy="139.1" r=".48" fill="none" stroke="#0e0e0e" stroke-width=".2"/>
<circle cx="236.7" cy="134.3" r=".48" fill="#0e0e0e"/>
<circle cx="236.7" cy="134.3" r=".48" fill="none" stroke="#0e0e0e" stroke-width=".2"/>
<path d="M236.7 57.7v9.6h4.7" fill="none" stroke="#0e0e0e" stroke-width=".25"/>
<circle cx="236.7" cy="62.5" r=".48" fill="#0e0e0e"/>
<circle cx="236.7" cy="62.5" r=".48" fill="none" stroke="#0e0e0e" stroke-width=".2"/>
<path d="M184 122.3h4.8" fill="none" stroke="#0e0e0e" stroke-width=".25"/>
<circle cx="186.4" cy="122.3" r=".48" fill="#0e0e0e"/>
<circle cx="186.4" cy="122.3" r=".48" fill="none" stroke="#0e0e0e" stroke-width=".2"/>
<path d="M186.4 134.3v12" fill="none" stroke="#0e0e0e" stroke-width=".25"/>
<circle cx="186.4" cy="139.1" r=".48" fill="#0e0e0e"/>
<circle cx="186.4" cy="139.1" r=".48" fill="none" stroke="#0e0e0e" stroke-width=".2"/>
<path d="M28.4 134.3h-4.8v21.5h4.8" fill="none" stroke="#0e0e0e" stroke-width=".25"/>
<circle cx="23.6" cy="148.6" r=".48" fill="#0e0e0e"/>
<circle cx="23.6" cy="148.6" r=".48" fill="none" stroke="#0e0e0e" stroke-width=".2"/>
<circle cx="23.6" cy="155.8" r=".48" fill="#0e0e0e"/>
<circle cx="23.6" cy="155.8" r=".48" fill="none" stroke="#0e0e0e" stroke-width=".2"/>
<path d="M45.1 131.9v7.2" fill="none" stroke="#0e0e0e" stroke-width=".25"/>
<circle cx="45.1" cy="134.3" r=".48" fill="#0e0e0e"/>
<circle cx="45.1" cy="134.3" r=".48" fill="none" stroke="#0e0e0e" stroke-width=".2"/>
<path d="M119.4 69.6h9.5" fill="none" stroke="#0e0e0e" stroke-width=".25"/>
<circle cx="128.9" cy="69.6" r=".48" fill="#0e0e0e"/>
<circle cx="128.9" cy="69.6" r=".48" fill="none" stroke="#0e0e0e" stroke-width=".2"/>
<circle cx="121.7" cy="69.6" r=".48" fill="#0e0e0e"/>
<circle cx="121.7" cy="69.6" r=".48" fill="none" stroke="#0e0e0e" stroke-width=".2"/>
<path d="M128.9 79.2v9.6" fill="none" stroke="#0e0e0e" stroke-width=".25"/>
<circle cx="128.9" cy="84" r=".48" fill="#0e0e0e"/>
<circle cx="128.9" cy="84" r=".48" fill="none" stroke="#0e0e0e" stroke-width=".2"/>
<path d="M128.9 67.3v5.9" fill="none" stroke="#0e0e0e" stroke-width=".25"/>
<circle cx="128.9" cy="69.6" r=".48" fill="#0e0e0e"/>
<circle cx="128.9" cy="69.6" r=".48" fill="none" stroke="#0e0e0e" stroke-width=".2"/>
<path d="M193.6 69.6h-2.4v-7.1h28.7v7.1h-2.4" fill="none" stroke="#0e0e0e" stroke-width=".25"/>
<circle cx="215.1" cy="62.5" r=".48" fill="#0e0e0e"/>
<circle cx="215.1" cy="62.5" r=".48" fill="none" stroke="#0e0e0e" stroke-width=".2"/>
<g font-size="2.2">
<text x="35.6" y="20.1">1</text>
<text x="104.3" y="20.1">2</text>
<text x="173.2" y="20.1">3</text>
<text x="241.9" y="20.1">4</text>
<text x="3.6" y="40.5">A</text>
<text x="274.2" y="40.5">A</text>
<text x="44.7" y="63" transform="rotate(-90 44.7 63)">1</text>
<text x="238.6" y="62">A4/B9</text>
<text x="32.6" y="69.2">4</text>
<text x="32.7" y="71.6">5</text>
<text x="32.7" y="66.8">3</text>
<text x="37.2" y="68">CE</text>
<text x="37.2" y="70.4">CSN</text>
<text x="45.8" y="70.8" transform="rotate(-90 45.8 70.8)">3.3V</text>
<text x="90.2" y="69.2">3</text>
<text x="94.7" y="70.4">VIN</text>
<text x="106.9" y="70.4">VOUT</text>
<text x="116.5" y="69.2">2</text>
<text x="116.5" y="71.6">4</text>
<text x="166.7" y="71.6">4</text>
<text x="194.1" y="69.2">A1</text>
<text x="194.2" y="71.6">B1</text>
<text x="200" y="70.4">NC</text>
<text x="208.1" y="70.4">NC</text>
<text x="214.6" y="69.2">A2</text>
<text x="214.6" y="71.6">B2</text>
<text x="238.6" y="66.8">B4/A9</text>
<text x="32.6" y="74">6</text>
<text x="32.6" y="76.4">7</text>
<text x="37.2" y="72.8">SCK</text>
<text x="37.2" y="75.2">MOSI</text>
<text x="37.2" y="77.6">MISO</text>
<text x="80.6" y="73.7" transform="rotate(-90 80.6 73.7)">1</text>
<text x="106.9" y="72.8">VOUT</text>
<text x="107.1" y="77.6">Adjust</text>
<text x="116.5" y="76.4">1</text>
<text x="128.4" y="73.7" transform="rotate(-90 128.4 73.7)">1</text>
<text x="166.7" y="76.4">2</text>
<text x="166.8" y="74">3</text>
<text x="171.3" y="77.6">ECHO</text>
<text x="171.3" y="75.2">TRIG</text>
<text x="171.3" y="72.8">VCC</text>
<text x="192.5" y="76.4">MP1</text>
<text x="194.2" y="74">C1</text>
<text x="200" y="72.8">COM COM</text>
<text x="200" y="75.2">NO</text>
<text x="200" y="77.6">MP1</text>
<text x="208" y="75.2">NO</text>
<text x="214.6" y="74">C2</text>
<text x="241.8" y="74">A5</text>
<text x="32.7" y="78.8">8</text>
<text x="37.2" y="80">IRQ</text>
<text x="45.8" y="79.9" transform="rotate(-90 45.8 79.9)">GND</text>
<text x="48.3" y="79.9" transform="rotate(-90 48.3 79.9)">GND</text>
<text x="50.7" y="79.9" transform="rotate(-90 50.7 79.9)">GND</text>
<text x="80.6" y="79.7" transform="rotate(-90 80.6 79.7)">2</text>
<text x="128.4" y="79.7" transform="rotate(-90 128.4 79.7)">2</text>
<text x="166.9" y="78.8">1</text>
<text x="171.3" y="80">GND</text>
<text x="192.3" y="83.6">MP4</text>
<text x="192.3" y="78.8">MP2</text>
<text x="192.4" y="81.2">MP3</text>
<text x="200" y="80">MP2</text>
<text x="200" y="82.3">MP3</text>
<text x="241.9" y="78.8">B5</text>
<text x="3.8" y="85.9">B</text>
<text x="44.7" y="84.5" transform="rotate(-90 44.7 84.5)">2</text>
<text x="47.1" y="84.5" transform="rotate(-90 47.1 84.5)">9</text>
<text x="49.4" y="85.6" transform="rotate(-90 49.4 85.6)">10</text>
<text x="200" y="84.8">MP4</text>
<text x="241.8" y="85.9">A8</text>
<text x="274.3" y="85.9">B</text>
<text x="241.9" y="90.7">B8</text>
<text x="241.8" y="97.9">A7</text>
<text x="241.8" y="102.7">A6</text>
<text x="241.9" y="109.9">B7</text>
<text x="195.5" y="118" transform="rotate(-90 195.5 118)">3</text>
<text x="241.9" y="114.7">B6</text>
<text x="44.7" y="122.8" transform="rotate(-90 44.7 122.8)">2</text>
<text x="87.9" y="124.2">1</text>
<text x="92.3" y="125.4">GND</text>
<text x="114.3" y="123.1">EP_GND</text>
<text x="117.9" y="125.4">GND</text>
<text x="126" y="124.2">38</text>
<text x="126" y="121.8">39</text>
<text x="145.2" y="120.4" transform="rotate(-90 145.2 120.4)">1</text>
<text x="183.5" y="121.8">2</text>
<text x="185.9" y="125.2" transform="rotate(-90 185.9 125.2)">1</text>
<text x="190.8" y="121.8">1</text>
<text x="237.5" y="121.8">A1/B12</text>
<text x="3.7" y="131.4">C</text>
<text x="87.7" y="131.4">4</text>
<text x="87.7" y="126.7">2</text>
<text x="87.8" y="129">3</text>
<text x="92.3" y="127.8">3V3</text>
<text x="92.3" y="130.2">EN</text>
<text x="110.9" y="127.8">IO23 - MOSI</text>
<text x="118.1" y="130.2">IO22</text>
<text x="126" y="131.4">35</text>
<text x="126" y="129">36</text>
<text x="126" y="126.7">37</text>
<text x="145.2" y="130" transform="rotate(-90 145.2 130)">2</text>
<text x="195.5" y="127.6" transform="rotate(-90 195.5 127.6)">2</text>
<text x="237.7" y="126.7">A12/B1</text>
<text x="274.3" y="131.4">C</text>
<text x="27.9" y="136.2">4</text>
<text x="28" y="133.8">1</text>
<text x="39.4" y="133.8">2</text>
<text x="39.4" y="136.2">3</text>
<text x="44.7" y="132.2" transform="rotate(-90 44.7 132.2)">1</text>
<text x="87.7" y="136.2">6</text>
<text x="87.8" y="133.8">5</text>
<text x="92.3" y="132.6">VP - 36</text>
<text x="92.3" y="135">VN - 39</text>
<text x="92.3" y="137.4">IO34</text>
<text x="116.9" y="135">RXD0</text>
<text x="117" y="132.6">TXD0</text>
<text x="118.3" y="137.4">IO21</text>
<text x="126" y="136.2">33</text>
<text x="126" y="133.8">34</text>
<text x="185.9" y="134.8" transform="rotate(-90 185.9 134.8)">2</text>
<text x="197.7" y="136.2">+</text>
<text x="243.5" y="133.8">1</text>
<text x="44.7" y="139.5" transform="rotate(-90 44.7 139.5)">1</text>
<text x="87.7" y="138.6">7</text>
<text x="87.7" y="143.4">9</text>
<text x="87.8" y="141">8</text>
<text x="92.3" y="139.8">IO35</text>
<text x="92.3" y="142.2">IO32</text>
<text x="110.9" y="142.2">IO19 - MISO</text>
<text x="119.5" y="139.8">NC</text>
<text x="126" y="143.4">30</text>
<text x="126" y="141">31</text>
<text x="126" y="138.6">32</text>
<text x="171.5" y="138.6">2</text>
<text x="181.1" y="138.6">1</text>
<text x="243.3" y="138.6">2</text>
<text x="243.4" y="143.4">3</text>
<text x="44.7" y="145.5" transform="rotate(-90 44.7 145.5)">2</text>
<text x="86.6" y="145.8">10</text>
<text x="86.8" y="148.2">11</text>
<text x="92.3" y="144.6">IO33</text>
<text x="92.3" y="147">IO25</text>
<text x="92.3" y="149.4">IO26</text>
<text x="112" y="144.6">IO18 - SCK</text>
<text x="112.4" y="149.4">IO17 - TX2</text>
<text x="119.2" y="147">IO5</text>
<text x="126" y="148.2">28</text>
<text x="126" y="145.8">29</text>
<text x="243.3" y="148.2">4</text>
<text x="28" y="155.4">1</text>
<text x="39.4" y="155.4">2</text>
<text x="86.6" y="150.6">12</text>
<text x="86.6" y="155.4">14</text>
<text x="86.7" y="153">13</text>
<text x="92.3" y="151.8">IO27</text>
<text x="92.3" y="154.2">IO14</text>
<text x="112.2" y="151.8">IO16 - RX2</text>
<text x="119.2" y="154.2">IO4</text>
<text x="126" y="155.4">25</text>
<text x="126" y="153">26</text>
<text x="126" y="150.6">27</text>
<text x="243.4" y="153">5</text>
<text x="27.9" y="157.7">4</text>
<text x="39.4" y="157.7">3</text>
<text x="86.6" y="160.1">16</text>
<text x="86.7" y="157.8">15</text>
<text x="92.3" y="156.5">IO12</text>
<text x="92.3" y="159">GND</text>
<text x="92.3" y="161.4">IO13</text>
<text x="118.2" y="161.4">IO15</text>
<text x="119.2" y="159">IO2</text>
<text x="119.2" y="156.5">IO0</text>
<text x="126" y="160.1">23</text>
<text x="126" y="157.8">24</text>
<text x="243.3" y="157.8">6</text>
<text x="86.6" y="162.6">17</text>
<text x="86.6" y="167.3">19</text>
<text x="86.7" y="164.9">18</text>
<text x="92.3" y="163.7">SHD</text>
<text x="92.3" y="166.2">SWP</text>
<text x="118.2" y="166.2">SDO</text>
<text x="119" y="163.7">SDI</text>
<text x="126" y="167.3">20</text>
<text x="126" y="164.9">21</text>
<text x="126" y="162.6">22</text>
<text x="92.3" y="168.5">SCS</text>
<text x="118.2" y="168.5">SCK</text>
<text x="3.7" y="176.9">D</text>
<text x="189.9" y="176.9">Title</text>
<text x="274.2" y="176.9">D</text>
<text x="189.9" y="184.1">Size</text>
<text x="201.9" y="184.1">Number</text>
<text x="249.8" y="184.1">Revision</text>
<text x="189.9" y="191.3">Date:</text>
<text x="191.2" y="187.7">A4</text>
<text x="200.7" y="191.3">5/04/2025</text>
<text x="237.8" y="191.3">Sheet of</text>
<text x="35.6" y="197.3">1</text>
<text x="104.3" y="197.3">2</text>
<text x="173.2" y="197.3">3</text>
<text x="189.9" y="193.7">File:</text>
<text x="200.7" y="193.7">D:\Projects\..\Sheet2.SchDoc</text>
<text x="237.8" y="193.7">Drawn By:</text>
<text x="241.9" y="197.3">4</text>
</g>
<g font-size="2.2" fill="#262626">
<text x="43.3" y="54.8">+3.3</text>
<text x="213" y="54.8">BAT BAT_IN</text>
<text x="234.6" y="54.8">+5M</text>
<text x="78.9" y="64.4">BAT</text>
<text x="127" y="64.4">+3.3</text>
<text x="160.6" y="64.4">+3.3</text>
<text x="21.2" y="71.6">SCK</text>
<text x="21.2" y="69.2">CSN</text>
<text x="21.2" y="66.8">CE</text>
<text x="21.2" y="76.4">MISO</text>
<text x="21.2" y="74">MOSI</text>
<text x="157.6" y="74">TRIG</text>
<text x="157.6" y="76.4">ECHO</text>
<text x="236.6" y="74">EN</text>
<text x="236.6" y="85.9">BO</text>
<text x="78.7" y="95.5">GND</text>
<text x="126.6" y="95.5">GND</text>
<text x="160.1" y="90.7">GND</text>
<text x="42.8" y="97.9">GND</text>
<text x="236.6" y="97.9">TX</text>
<text x="194.1" y="109.9">+3.3</text>
<text x="236.6" y="109.9">RX</text>
<text x="43.3" y="117.1">+3.3</text>
<text x="69.6" y="119.5">+3.3</text>
<text x="74" y="117.1">GND</text>
<text x="143.8" y="114.7">+3.3</text>
<text x="167.2" y="121.8">BUZZ 1</text>
<text x="78.7" y="129">EN</text>
<text x="131.3" y="129">PWM10</text>
<text x="133.7" y="131.4">RX</text>
<text x="133.7" y="126.7">MOSI</text>
<text x="45.1" y="133.8">EN</text>
<text x="131.3" y="136.2">PWM11</text>
<text x="133.7" y="133.8">TX</text>
<text x="78.7" y="141">TRIG</text>
<text x="78.7" y="138.6">ECHO</text>
<text x="78.7" y="143.4">PWM5</text>
<text x="133.7" y="141">MISO</text>
<text x="133.7" y="143.4">SCK</text>
<text x="150.5" y="138.6">RX</text>
<text x="78.7" y="148.2">PWM3</text>
<text x="78.7" y="145.8">BUZZ</text>
<text x="131.3" y="145.8">PWM9</text>
<text x="133.7" y="148.2">CE</text>
<text x="42.7" y="155.4">BO</text>
<text x="78.7" y="150.6">PWM4</text>
<text x="78.7" y="153">PWM2</text>
<text x="78.7" y="155.4">PWM1</text>
<text x="131.3" y="153">PWM8</text>
<text x="133.7" y="155.4">BO</text>
<text x="133.7" y="150.6">CSN</text>
<text x="184.1" y="153">GND</text>
<text x="78.7" y="160.1">PWM6</text>
<text x="131.3" y="157.8">PWM7</text>
<text x="131.3" y="160.1">PWM12</text>
<text x="234.4" y="167.3">GND</text>
<text x="193.6" y="172.1">GND</text>
<text x="21.3" y="174.5">GND</text>
</g>
<g font-size="2.2" fill="#0e0e0e">
<text x="246" y="57.2">J2</text>
<text x="247.9" y="61.5">VBUS</text>
<text x="52.3" y="66.8">U2</text>
<text x="52.3" y="69.2">nRF24L01</text>
<text x="93" y="66.8">U1</text>
<text x="169.6" y="69.2">H1</text>
<text x="198.3" y="66.8">SW1</text>
<text x="247.9" y="66.3">VBUS</text>
<text x="82.2" y="75.4">+C2</text>
<text x="83.7" y="77.8">0.1uF</text>
<text x="130.1" y="75.4">+C3</text>
<text x="131.5" y="77.8">0.1uF</text>
<text x="247.9" y="73.5">CC1</text>
<text x="93" y="81.2">ams1117</text>
<text x="169.6" y="83.6">HC-SR04</text>
<text x="247.9" y="78.3">CC2</text>
<text x="198.3" y="88.3">SWITCH</text>
<text x="247.9" y="85.5">SBU1</text>
<text x="247.9" y="90.3">SBU2</text>
<text x="247.9" y="97.5">D-</text>
<text x="247.9" y="102.2">D+</text>
<text x="247.9" y="109.4">D-</text>
<text x="90.6" y="117.1">E1</text>
<text x="247.9" y="114.2">D+</text>
<text x="146.4" y="124">R4</text>
<text x="176.6" y="121.1">R1</text>
<text x="176.6" y="125">1K</text>
<text x="196.7" y="120.9">Q1</text>
<text x="196.7" y="123.3">NPN</text>
<text x="247.9" y="121.4">GND</text>
<text x="45.8" y="126.4">R3</text>
<text x="45.8" y="128.8">100K</text>
<text x="146.4" y="126.4">10K</text>
<text x="187.1" y="128.8">R2</text>
<text x="187.1" y="131.2">10K</text>
<text x="200.5" y="131.2">B1</text>
<text x="247.9" y="126.2">GND</text>
<text x="30.5" y="132.6">EN1</text>
<text x="158.6" y="133.3">D2</text>
<text x="174.2" y="137.9">R5</text>
<text x="247.9" y="133.3">MNT 1</text>
<text x="30.5" y="139.3">BUTTON</text>
<text x="46.3" y="141.2">+C1</text>
<text x="47.8" y="143.6">0.1uF</text>
<text x="158.6" y="143.6">Led</text>
<text x="174.2" y="141.7">1K</text>
<text x="247.9" y="138.1">MNT 2</text>
<text x="247.9" y="142.9">MNT 3</text>
<text x="99" y="147">ESP WROOM 32D</text>
<text x="200.5" y="146">Buzzer</text>
<text x="247.9" y="147.7">MNT 4</text>
<text x="30.5" y="154.2">BO1</text>
<text x="247.9" y="152.5">MNT 5</text>
<text x="30.5" y="160.9">BUTTON</text>
<text x="247.9" y="157.3">MNT 6</text>
<text x="246" y="164.9">DX07S016JA1R1500</text>
<text x="90.6" y="172.1">ESP32_WROOM</text>
</g>
</svg>
